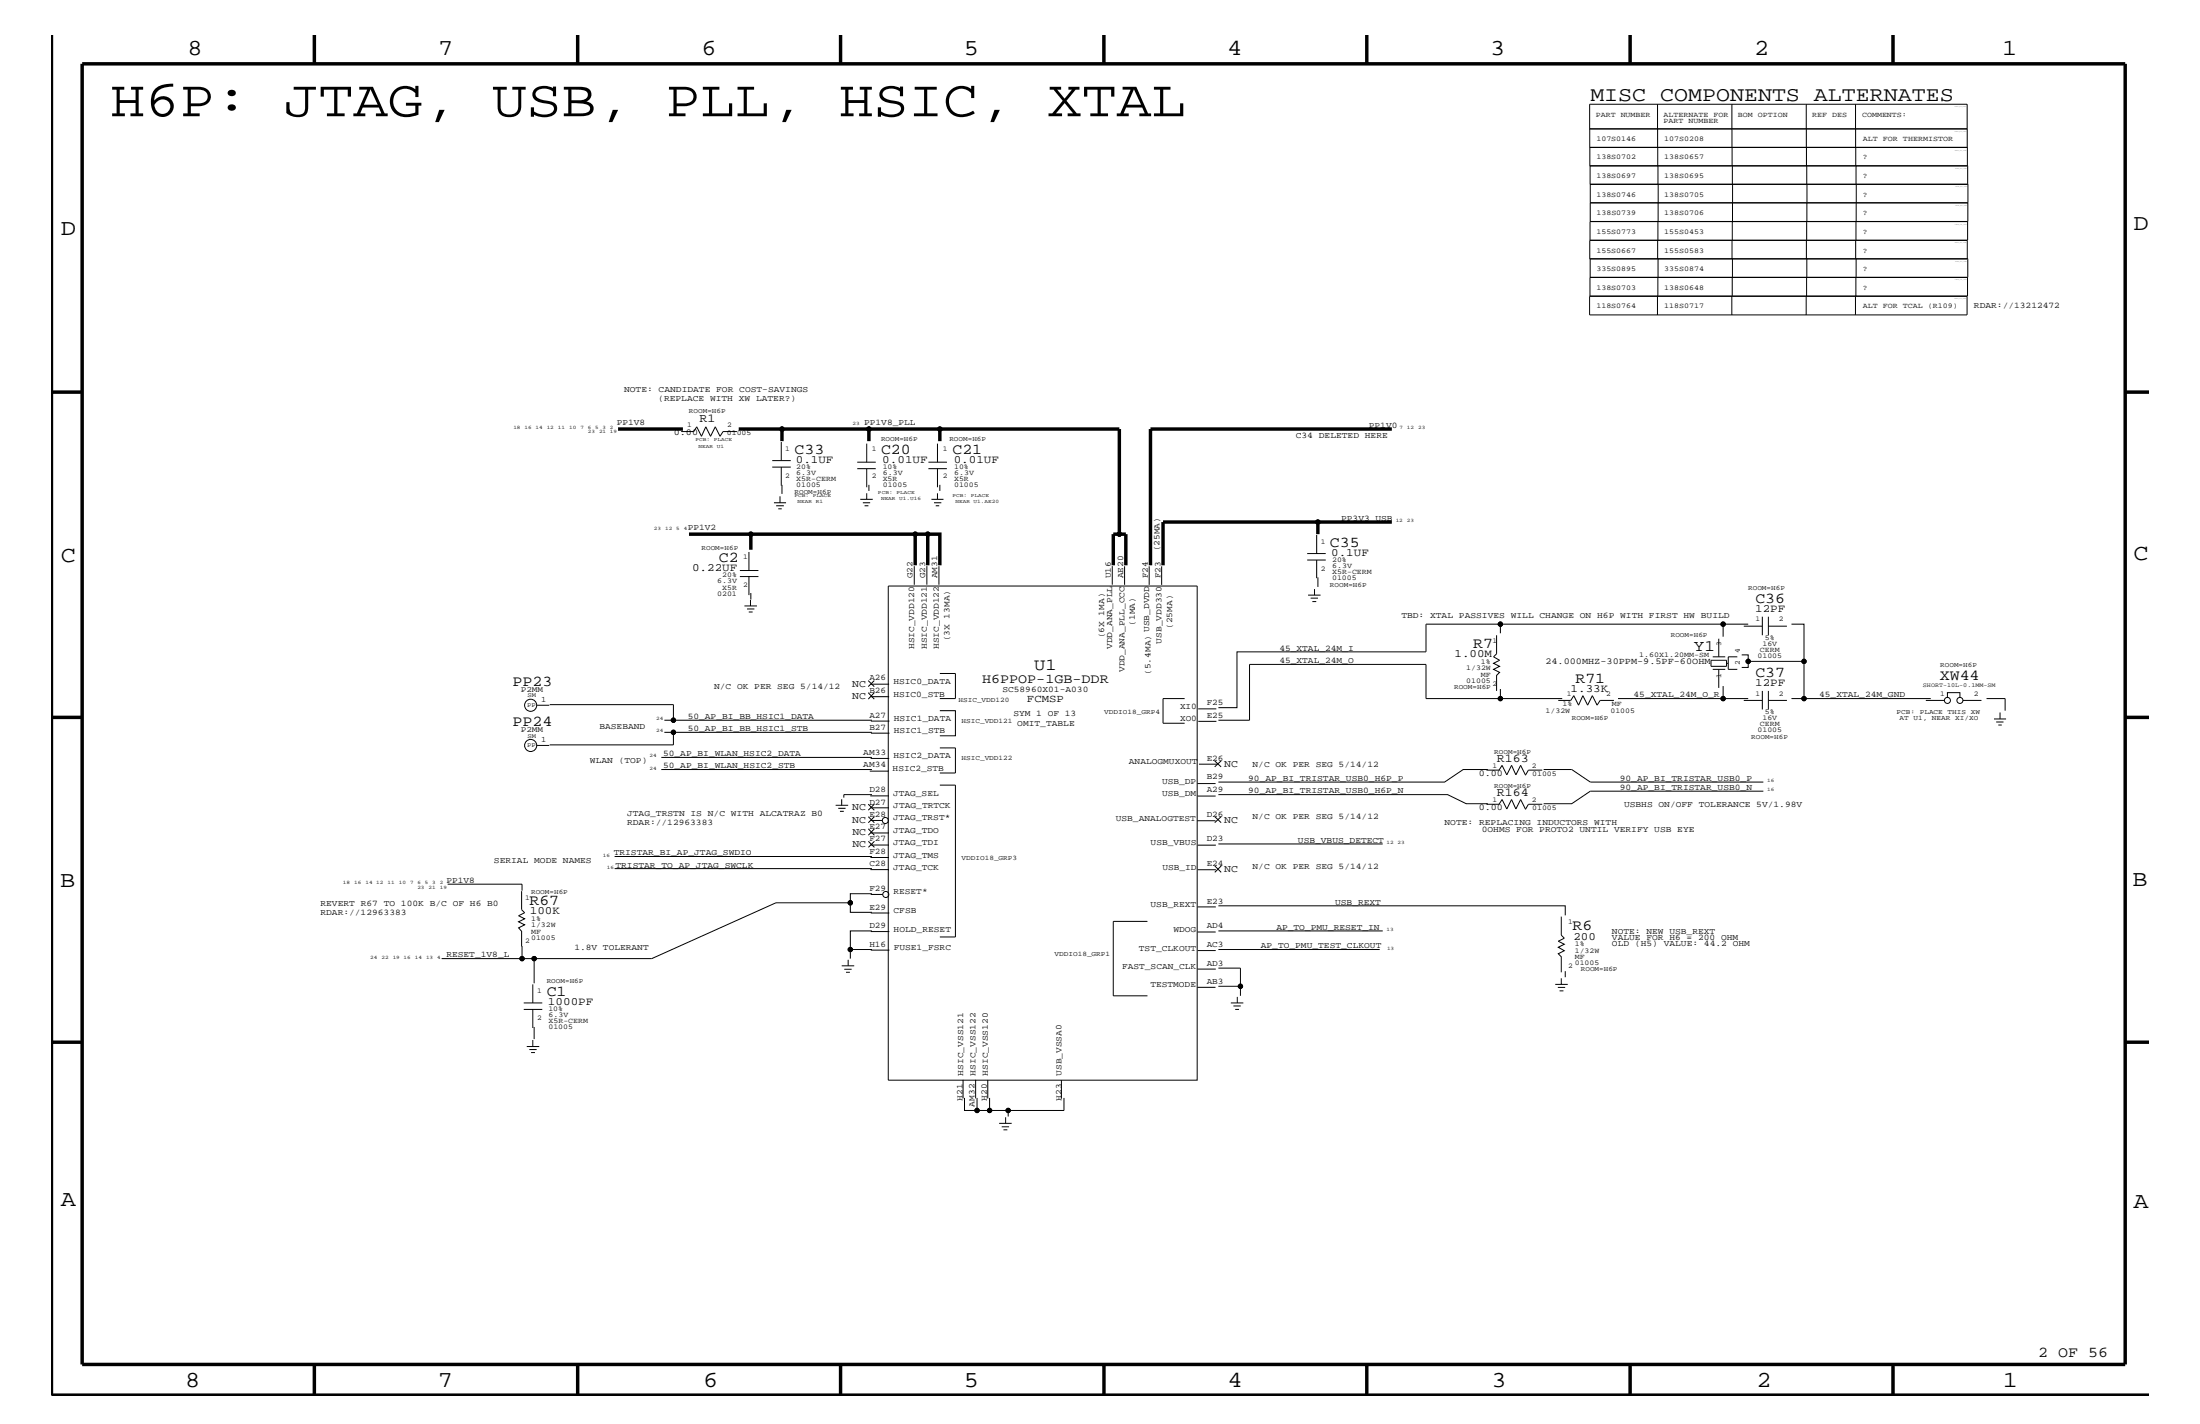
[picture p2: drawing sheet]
<svg xmlns="http://www.w3.org/2000/svg" width="432mm" height="279mm" viewBox="0 0 432 279" stroke-linecap="round" stroke-linejoin="round" font-family="sans-serif">
<g fill="none" stroke="#000" stroke-width=".2">
<path d="M312 28.9h74.1M312.1 39.8h74.1v3.6M312.1 36.1v7.4M325.3 20.5v8.4M325.4 28.9v3.7M325.4 32.5v3.7M325.4 39.8v7.3M325.5 36.1v3.7M339.9 20.5l.1 12.1M340 32.5v3.7M340.1 36.1l-.1 7.4M354.5 20.5v8.4"/>
<path d="M354.6 28.9v3.7M354.6 32.5v3.7M354.7 36.1l-.1 7.4M364.2 20.5v8.4M364.2 28.9v3.7M364.3 32.5v3.7M364.3 36.1v7.4M386.1 20.5h-74.1v12.1h74.1M386.1 25.3h-74.1M386.1 20.4v8.5h-74.1M386.1 28.9v3.7l-74-.1v3.7l74.1-.1v-3.6M386.3 36.1v3.7"/>
<path d="M312 58.1h74.1v3.7h-74.1zM325.3 58.1v3.7M325.4 47.2v3.6M325.4 54.4v3.7M325.4 50.8v3.6M339.9 58.1v3.7M339.9 47.2v3.6M340 54.4v3.7M340 43.5v3.6M340 50.8v3.6M354.5 58.1v3.7M354.5 47.2v3.6"/>
<path d="M354.6 54.4v3.7M354.6 43.5v3.6M354.6 50.8v3.6M364.2 58.1v3.7M364.2 47.2v3.6M364.3 43.5v3.6M364.3 50.8v7.3M386.1 47.2v3.6M386.2 47.1l-74.2 .1v3.6h74.1M386.2 43.5v3.6M386.2 50.8h-74.1v3.6M386.2 50.8v3.6h-74.1v3.7h74.1v-3.7"/>
<path d="M386.2 43.5h-74.1v3.6M133.7 84.7h2.5l.6-1 .9 1.9 .8-1.9 1 1.9 .9-1.9 .9 1.9 .6-.9h2.7M151.6 90.4h3.6M151.6 91.7h3.6M151.9 98.6h2.4M152.3 99.2h1.6M152.8 99.8h.6M153.1 97.4v1.2M153.3 86.7v3.7M153.3 91.7v3.6M153.5 95.1v1.8M168.2 90.7h3.7"/>
<path d="M168.2 92h3.7M168.8 98h2.5M169.4 98.6h1.4M169.7 99.2h.8M170.1 87v3.7M170.1 92v3.6M170.1 96.8v1.2M170.5 95.1v1.2M182.2 90.7h3.7M182.2 92h3.7M182.8 98h2.4M183.3 98.6h1.5"/>
<path d="M183.7 99.2h.6M184 87v3.7M184 92v3.6M184 96.8v1.2M184.5 95.1v1.2M145.2 113.1h3.7M145.2 111.9h3.7M146.1 118.9h2.5M146.6 119.5h1.5M147 108.3v3.6M147 113.1v3.7M147.3 117.7v1.2"/>
<path d="M147.4 116.4v1.2M174.3 115h60.7v96.9h-60.7zM179.4 111.1v3.6M181.9 111.1v3.6M184.3 111.1v3.6M218.3 111.1v3.6M220.7 111.1v3.7M225.6 111.1v3.7M228 111.1v3.7M256.6 108.6h3.6M256.6 109.9h3.6M256.7 116.8h2.5"/>
<path d="M257.2 117.4h1.5M257.6 118h.7M258 115.6v1.2M258.4 105v3.6M258.4 109.9v3.5M258.7 113.3v1.9M105.3 138.4h2.5M107.9 138.3h24.3v3M147 120.1h.7M170.4 133.5l1.2 1.2M170.4 135.9l1.2 1.3M170.9 134.2h3.6"/>
<path d="M170.9 136.7h3.6M171.6 133.5l-1.2 1.2M171.6 135.9l-1.2 1.3M184.5 139.4h3v5h-3M184.5 132.1h3v5h-3M232.5 137.1h-4.2v4.8h4.2M235.2 139.1h3.5M293.7 124.6v3.7l-.6 .6 1.2 .7-1.2 .5 1.2 .6-1.2 .6 1.2 .6-.6 .6v3.1M294.5 135.2v1.9h12.1M294.5 122.5h-14.6v5.4h-37.1v11h-3.7M294.5 137.1h-14.6v-6.7h-34.7v10.9h-6.1M305.8 137.4h2.5l.6-.9 .9 1.9 .9-1.9 .9 1.9 .9-1.9 1 1.9 .6-1h2.7"/>
<path d="M317.6 137.1h25.5M335.8 129.6h3.1v1.1h-3.1zM336.2 131.3h2.4M336.2 128.9h2.4M337.3 125.3v3.6M337.3 131.3v3.7M338.2 122.5h-43.7v1.7M338.2 134.6v2.5M338.9 130.1h.3M341 128.9h-1.8v2.4h1.8M341.9 128.5h1.2v1.3h11M342.3 137.4h3.6"/>
<path d="M342.3 122.9h3.6M343.1 122.5h-4.9v2.4M343.1 129.8v1.2h-1.2M345.9 121v3.6M345.9 135.6v3.6M347.1 121v3.6M347.1 135.6v3.6M347.1 137.4h3.6M347.1 122.9h3.6M351.6 122.5h2.5v7.3M351.6 137.1h27.3M354.1 129.8v7.3"/>
<path d="M378 137.4h3.6M382.2 136.8v-.9h2.5v.9M385.3 137.4h3.6M389.9 137.1h3.7v2.3M392.6 139.8v1.3M105.3 146.3h2.5M129.8 151h41.3M129.8 148.6h41.3M130.4 141.3h40.7M130.4 143.7h40.7M132.2 143.7v2.5h-24.3M164 158h2.5"/>
<path d="M164.5 158.6h1.5M164.9 159.2h.7M165.2 156.8v1.2M170.4 157.8l1.2 1.2M170.7 151.3h3.7M170.8 156.2h3.6M170.8 158.5h3.7M170.9 148.8h3.6M170.9 141.5h3.7M170.9 143.9h3.7M171.1 155.9h-5.5v.6M171.6 157.8l-1.2 1.2"/>
<path d="M184.5 146.7h3v5h-3M184.5 154h3v29.8h-3M235 153.7h3.6M235 156.2h3.6M235.2 141.5h3.5M235.3 149.9h3.6M238.4 149.3l1.3 1.2M239.1 155.9h45l3.7 1.8h4.2M239.7 149.3l-1.3 1.2M291.8 151.1h2.4l.6-.9 .9 1.8 1-1.8 .8 1.8 1-1.8 .9 1.8M291.8 157.8h2.4l.6-.9 .9 1.8 1-1.8 .8 1.8 1-1.8 .9 1.8M292 151h-4.8l-3.7 2.5h-44.4"/>
<path d="M302.7 151.1h-2.7l-.6 1M302.7 157.8h-2.7l-.6 1M303 151h5.5l3.6 2.5h34M346.1 155.2h-34l-3.6 2.5h-5.5M391.4 141.1h2.3M391.8 141.7h1.4M392.2 142.3h.7M87.9 173.5h14.6v1.3M102.4 174.8v3.7l.6 .6-1.2 .6 1.2 .6-1.2 .6 1.2 .6-1.2 .6 .6 .6v3M120.6 168.1h50.5M120.6 170.4h50.5M166.9 177.1h-14.6l-24.4 11h-23.1v4.8"/>
<path d="M170.4 160.2l1.2 1.2M170.4 162.6l1.2 1.3M170.4 165.1l1.2 1.2M170.8 161h2.4M170.8 163.4h3.7M170.8 165.8h3.7M170.8 170.6h3.7M170.8 168.2h3.7M170.9 175.5h2.4M170.9 179.1h3.7M171.1 175.4h-4.2v3.6h4.2M171.6 160.2l-1.2 1.2"/>
<path d="M171.6 162.6l-1.2 1.3M171.6 165.1l-1.2 1.2M235 161h3.6M235.1 177.9h3.5M235.1 165.8h3.5M235.1 170.6h3.6M238.4 160.2l1.3 1.2M238.4 169.9l1.3 1.3M239.1 177.7h68.1v1.9M239.1 165.6h32.3M239.7 160.2l-1.3 1.2M239.7 169.9l-1.3 1.3"/>
<path d="M306.4 179.9v3.6l.6 .6-1.2 .6 1.2 .6-1.2 .6 1.2 .6-1.2 .6 .6 .6v3.1M86.7 188.1h18.1M102.5 185.6v2.5M102.8 198.1h3.6M102.8 196.8h3.6M104.6 193.1v3.7M104.6 198.1v3.6M165.2 189.5h2.5M165.7 190.2h1.4M166 190.8h.8M166.5 188.3v1.2M166.9 186.3v1.8"/>
<path d="M170.9 182.8h3.7M170.9 186.4h3.7M171.1 182.7h-4.2v3.6h4.2M225.2 180.8h-6.7v14.6h6.7M235 193.7h3.6M235 182.9h3.6M235.1 186.5h3.5M235.1 190.1h3.5M239.1 190h4.4v3.5h-4.4M239.1 182.7h32.3M239.1 186.3h31.7M241.6 196.8h2.4"/>
<path d="M242.1 197.4h1.4M242.4 198.1h.8M242.8 195.6v1.2M243.5 193.5v1.9M305.3 193.1h2.4M305.8 193.7h1.4M306.1 194.4h.8M306.4 192v1.1M307.2 190.5v1.2M103.4 205.3h2.4M103.9 205.9h1.4M104.2 206.5h.8"/>
<path d="M104.6 204.1v1.2M104.8 201.5v2.4M189 211.9v3.6M189.3 215.4v2.5h2.5v-2.5M191.5 211.9v3.6M193.9 211.9v3.6M194.2 215.4v2.5h-2.4M197.4 219.2v1.2M197.9 217.9v1.2M208.3 211.9v3.7M208.8 215.4v2.5h-14.6M196.1 220.4h2.5"/>
<path d="M196.6 221.1h1.5M197 221.7h.7"/>
<circle cx="153.5" cy="84.2" r=".42"/>
<circle cx="170.5" cy="84.2" r=".42"/>
<circle cx="184.5" cy="84.2" r=".42"/>
<circle cx="147.4" cy="104.8" r=".42"/>
<circle cx="179.6" cy="104.8" r=".42"/>
<circle cx="182.1" cy="104.8" r=".42"/>
<circle cx="219.7" cy="104.8" r=".42"/>
<circle cx="258.7" cy="102.4" r=".42"/>
<circle cx="104.2" cy="138.4" r="1.19"/>
<circle cx="294.5" cy="122.5" r=".42"/>
<circle cx="294.5" cy="137.1" r=".42"/>
<circle cx="338.2" cy="137.1" r=".42"/>
<circle cx="338.2" cy="122.5" r=".42"/>
<circle cx="343.1" cy="129.8" r=".42"/>
<circle cx="354.1" cy="137.1" r=".42"/>
<circle cx="354.1" cy="129.8" r=".42"/>
<circle cx="382.2" cy="137.4" r=".59"/>
<circle cx="384.7" cy="137.4" r=".59"/>
<circle cx="104.2" cy="146.3" r="1.19"/>
<circle cx="132.2" cy="141.3" r=".42"/>
<circle cx="132.2" cy="143.7" r=".42"/>
<circle cx="166.9" cy="177.1" r=".42"/>
<circle cx="173.8" cy="161" r=".59"/>
<circle cx="173.9" cy="175.5" r=".59"/>
<circle cx="102.5" cy="188.1" r=".42"/>
<circle cx="104.8" cy="188.1" r=".42"/>
<circle cx="166.9" cy="186.3" r=".42"/>
<circle cx="243.5" cy="193.5" r=".42"/>
<circle cx="191.8" cy="217.9" r=".42"/>
<circle cx="194.2" cy="217.9" r=".42"/>
<circle cx="197.9" cy="217.9" r=".42"/>
</g>
<g fill="none" stroke="#000" stroke-width=".68" stroke-linecap="butt">
<path d="M10.1 7v266.7h411.6M16.1 12.5h401v255.2h-401zM61.7 7v5.5M113.4 7v5.5M165 7v5.5M216.7 7v5.5M268.3 7v5.5M319.9 7v5.5M371.5 7v5.5M10.1 76.9h6M417.1 76.9h4.6M121.3 84.2h12.7"/>
<path d="M145 84.2h8.5v2.4M153.5 84.2h17v2.4M170.5 84.2h14v2.4M184.5 84.2h35.2v20.6M273.2 84.2h-47.4v26.7M135.2 104.8h12.2M147.4 107.9v-3.1h32.2v6.1M179.6 104.8h2.5M182.1 110.9v-6.1h2.4v6.1M218.5 110.9v-6.1h2.5v6.1M258.7 102.4h-30.4v8.5M273.2 102.4h-14.5v2.4"/>
<path d="M10.1 140.8h6M417.1 140.8h4.6M10.1 204.5h6M417.1 204.5h4.6M61.7 267.7v6M113.4 267.7v6M165 267.7v6M216.7 268v5.7M268.3 267.7v6M319.9 267.7v6M371.5 267.7v6"/>
</g>
<g fill="#000">
<circle cx="153.5" cy="84.2" r=".42"/>
<circle cx="170.5" cy="84.2" r=".42"/>
<circle cx="184.5" cy="84.2" r=".42"/>
<circle cx="147.4" cy="104.8" r=".42"/>
<circle cx="179.6" cy="104.8" r=".42"/>
<circle cx="182.1" cy="104.8" r=".42"/>
<circle cx="219.7" cy="104.8" r=".42"/>
<circle cx="258.7" cy="102.4" r=".42"/>
<circle cx="294.5" cy="122.5" r=".42"/>
<circle cx="294.5" cy="137.1" r=".42"/>
<circle cx="338.2" cy="137.1" r=".42"/>
<circle cx="338.2" cy="122.5" r=".42"/>
<circle cx="343.1" cy="129.8" r=".42"/>
<circle cx="354.1" cy="137.1" r=".42"/>
<circle cx="354.1" cy="129.8" r=".42"/>
<circle cx="132.2" cy="141.3" r=".42"/>
<circle cx="132.2" cy="143.7" r=".42"/>
<circle cx="166.9" cy="177.1" r=".42"/>
<circle cx="102.5" cy="188.1" r=".42"/>
<circle cx="104.8" cy="188.1" r=".42"/>
<circle cx="166.9" cy="186.3" r=".42"/>
<circle cx="243.5" cy="193.5" r=".42"/>
<circle cx="191.8" cy="217.9" r=".42"/>
<circle cx="194.2" cy="217.9" r=".42"/>
<circle cx="197.9" cy="217.9" r=".42"/>
</g>
<text font-size="10.3" x="21.6" y="22.8">H6P: JTAG, USB, PLL, HSIC, XTAL</text>
<g font-size="4.5">
<text x="36.8" y="10.8">8</text>
<text x="86" y="10.8">7</text>
<text x="137.7" y="10.8">6</text>
<text x="189.2" y="10.8">5</text>
<text x="240.9" y="10.8">4</text>
<text x="292.5" y="10.8">3</text>
<text x="344.3" y="10.8">2</text>
<text x="392.9" y="10.8">1</text>
<text x="12" y="46.2">D</text>
<text x="418.7" y="45.1">D</text>
<text x="12" y="110.2">C</text>
<text x="418.7" y="109.9">C</text>
<text x="418.6" y="173.9">B</text>
<text x="11.8" y="174">B</text>
<text x="12" y="236.6">A</text>
<text x="418.7" y="237">A</text>
<text x="36.3" y="272">8</text>
<text x="86" y="272">7</text>
<text x="138" y="272">6</text>
<text x="189.2" y="272">5</text>
<text x="240.9" y="272">4</text>
<text x="292.7" y="272">3</text>
<text x="344.7" y="272">2</text>
<text x="393.1" y="272">1</text>
</g>
<text font-size="4.1" x="312.1" y="19.7">MISC COMPONENTS ALTERNATES</text>
<text font-size="3.3" x="203" y="131.5">U1</text>
<text font-size="3.1" x="332.5" y="127.6">Y1</text>
<g font-size="3">
<text x="155.9" y="89">C33</text>
<text x="172.9" y="89">C20</text>
<text x="186.9" y="89">C21</text>
<text x="261" y="107.3">C35</text>
<text x="141.1" y="110.3">C2</text>
<text x="344.5" y="118.2">C36</text>
<text x="289.1" y="127.2">R7</text>
<text x="100.6" y="134.5">PP23</text>
<text x="309.2" y="134">R71</text>
<text x="344.5" y="132.8">C37</text>
<text x="380.7" y="133.5">XW44</text>
<text x="100.6" y="142.4">PP24</text>
<text x="103.9" y="177.6">R67</text>
<text x="308.7" y="182.5">R6</text>
<text x="107.3" y="195.4">C1</text>
<text x="400.1" y="266.2">2 OF 56</text>
</g>
<text font-size="2.6" x="192.7" y="134">H6PPOP-1GB-DDR</text>
<g font-size="2.4">
<text x="137.3" y="82.7">R1</text>
<text x="293.8" y="149.5">R163</text>
<text x="293.8" y="156.3">R164</text>
</g>
<g font-size="2.2">
<text x="156.2" y="90.9">0.1UF</text>
<text x="173.2" y="90.9">0.01UF</text>
<text x="187.2" y="90.9">0.01UF</text>
<text x="135.8" y="112.1">0.22UF</text>
<text x="261.3" y="109.1">0.1UF</text>
<text x="344.5" y="120">12PF</text>
<text x="285.5" y="129">1.00M</text>
<text x="308.3" y="135.7">1.33K</text>
<text x="344.5" y="134.6">12PF</text>
<text x="104" y="179.4">100K</text>
<text x="308.8" y="184.4">200</text>
<text x="107.6" y="197.2">1000PF</text>
</g>
<text font-size="2.1" x="201.6" y="137.7">FCMSP</text>
<g font-size="2">
<text x="167.3" y="134.7">NC</text>
<text x="167.3" y="137.2">NC</text>
<text x="240.3" y="150.5">NC</text>
<text x="167.3" y="159">NC</text>
<text x="167.3" y="161.4">NC</text>
<text x="240.3" y="161.4">NC</text>
<text x="167.3" y="163.9">NC</text>
<text x="167.3" y="166.3">NC</text>
<text x="240.3" y="171.2">NC</text>
</g>
<g font-size="1.8">
<text x="132.3" y="85.4">0.00</text>
<text x="303.3" y="130.4">24.000MHZ-30PPM-9.5PF-60OHM</text>
<text x="290.2" y="152.3">0.00</text>
<text x="290.2" y="158.9">0.00</text>
</g>
<g font-size="1.7">
<text x="387.4" y="60.5">RDAR://13212472</text>
<text x="122.5" y="76.9">NOTE: CANDIDATE FOR COST-SAVINGS</text>
<text x="121.1" y="83.3">PP1V8</text>
<text x="129.2" y="78.7">(REPLACE WITH XW LATER?)</text>
<text x="169.6" y="83.3">PP1V8_PLL</text>
<text x="268.7" y="83.9">PP1V0</text>
<text x="254.3" y="86">C34 DELETED HERE</text>
<text x="135" y="104">PP1V2</text>
<text x="263.2" y="102.2">PP3V3_USB</text>
<text x="179.1" y="113.5" transform="rotate(-90 179.1 113.5)">G22</text>
<text x="181.6" y="113.5" transform="rotate(-90 181.6 113.5)">G23</text>
<text x="184" y="113.5" transform="rotate(-90 184 113.5)">AM31</text>
<text x="218" y="113.5" transform="rotate(-90 218 113.5)">U16</text>
<text x="220.5" y="113.5" transform="rotate(-90 220.5 113.5)">AE20</text>
<text x="225.3" y="113.5" transform="rotate(-90 225.3 113.5)">F24</text>
<text x="227.6" y="108.2" transform="rotate(-90 227.6 108.2)">(25MA)</text>
<text x="227.8" y="113.5" transform="rotate(-90 227.8 113.5)">F23</text>
<text x="186.3" y="125.9" transform="rotate(-90 186.3 125.9)">(3X 13MA)</text>
<text x="216.7" y="125.3" transform="rotate(-90 216.7 125.3)">(6X 1MA)</text>
<text x="222.8" y="122.8" transform="rotate(-90 222.8 122.8)">(1MA)</text>
<text x="230.1" y="123.4" transform="rotate(-90 230.1 123.4)">(25MA)</text>
<text x="275" y="121.3">TBD: XTAL PASSIVES WILL CHANGE ON H6P WITH FIRST HW BUILD</text>
<text x="179.4" y="127.4" transform="rotate(-90 179.4 127.4)">HSIC_VDD120</text>
<text x="181.9" y="127.4" transform="rotate(-90 181.9 127.4)">HSIC_VDD121</text>
<text x="184.3" y="127.4" transform="rotate(-90 184.3 127.4)">HSIC_VDD122</text>
<text x="218.3" y="127.4" transform="rotate(-90 218.3 127.4)">VDD_ANA_PLL</text>
<text x="220.7" y="131.9" transform="rotate(-90 220.7 131.9)">VDD_ANA_PLL_CCC</text>
<text x="228" y="126.3" transform="rotate(-90 228 126.3)">USB_VDD330</text>
<text x="251.1" y="127.6">45_XTAL_24M_I</text>
<text x="251.1" y="130.1">45_XTAL_24M_O</text>
<text x="140.2" y="135.2">N/C OK PER SEG 5/14/12</text>
<text x="170.6" y="133.5">A26</text>
<text x="170.6" y="136">B26</text>
<text x="175.4" y="134.2">HSIC0_DATA</text>
<text x="175.4" y="136.7">HSIC0_STB</text>
<text x="196.7" y="135.8">SC58960X01-A030</text>
<text x="225.8" y="132.5" transform="rotate(-90 225.8 132.5)">(5.4MA) USB_DVDD</text>
<text x="320.6" y="136.8">45_XTAL_24M_O_R</text>
<text x="357" y="136.8">45_XTAL_24M_GND</text>
<text x="117.7" y="143.1">BASEBAND</text>
<text x="135" y="143.5">50_AP_BI_BB_HSIC1_STB</text>
<text x="135" y="141.1">50_AP_BI_BB_HSIC1_DATA</text>
<text x="170.6" y="140.8">A27</text>
<text x="170.6" y="143.3">B27</text>
<text x="175.4" y="141.5">HSIC1_DATA</text>
<text x="175.4" y="143.9">HSIC1_STB</text>
<text x="198.9" y="140.4">SYM 1 OF 13</text>
<text x="199.7" y="142.5">OMIT_TABLE</text>
<text x="231.6" y="139.1">XI0</text>
<text x="231.6" y="141.5">XO0</text>
<text x="236.8" y="138.3">F25</text>
<text x="236.8" y="140.8">E25</text>
<text x="115.8" y="149.8">WLAN (TOP)</text>
<text x="130.1" y="148.4">50_AP_BI_WLAN_HSIC2_DATA</text>
<text x="169.4" y="148.1">AM33</text>
<text x="175.4" y="148.8">HSIC2_DATA</text>
<text x="221.6" y="149.9">ANALOGMUXOUT</text>
<text x="236.8" y="149.3">E26</text>
<text x="130.1" y="150.7">50_AP_BI_WLAN_HSIC2_STB</text>
<text x="169.4" y="150.6">AM34</text>
<text x="170.6" y="155.4">D28</text>
<text x="175.2" y="151.3">HSIC2_STB</text>
<text x="228.1" y="153.7">USB_DP</text>
<text x="236.8" y="155.4">A29</text>
<text x="236.8" y="152.9">B29</text>
<text x="245" y="155.7">90_AP_BI_TRISTAR_USB0_H6P_N</text>
<text x="245" y="153.2">90_AP_BI_TRISTAR_USB0_H6P_P</text>
<text x="245.8" y="150.4">N/C OK PER SEG 5/14/12</text>
<text x="317.9" y="153.2">90_AP_BI_TRISTAR_USB0_P</text>
<text x="317.9" y="155.1">90_AP_BI_TRISTAR_USB0_N</text>
<text x="123.1" y="160.2">JTAG_TRSTN IS N/C WITH ALCATRAZ B0</text>
<text x="123.1" y="161.9">RDAR://12963383</text>
<text x="170.6" y="160.2">E28</text>
<text x="170.6" y="157.9">D27</text>
<text x="175.3" y="156.2">JTAG_SEL</text>
<text x="175.3" y="161">JTAG_TRST*</text>
<text x="175.3" y="158.5">JTAG_TRTCK</text>
<text x="219" y="161">USB_ANALOGTEST</text>
<text x="228.1" y="156.2">USB_DM</text>
<text x="236.8" y="160.2">D26</text>
<text x="245.8" y="160.8">N/C OK PER SEG 5/14/12</text>
<text x="283.5" y="161.9">NOTE: REPLACING INDUCTORS WITH</text>
<text x="318.8" y="158.3">USBHS ON/OFF TOLERANCE 5V/1.98V</text>
<text x="120.5" y="167.8">TRISTAR_BI_AP_JTAG_SWDIO</text>
<text x="170.6" y="165.1">F27</text>
<text x="170.6" y="162.7">E27</text>
<text x="170.6" y="167.5">F28</text>
<text x="175.3" y="163.4">JTAG_TDO</text>
<text x="175.3" y="165.8">JTAG_TDI</text>
<text x="225.8" y="165.8">USB_VBUS</text>
<text x="236.8" y="165.1">D23</text>
<text x="254.8" y="165.3">USB_VBUS_DETECT</text>
<text x="290.8" y="163.2">0OHMS FOR PROTO2 UNTIL VERIFY USB EYE</text>
<text x="87.6" y="173.2">PP1V8</text>
<text x="96.9" y="169.2">SERIAL MODE NAMES</text>
<text x="120.8" y="170.3">TRISTAR_TO_AP_JTAG_SWCLK</text>
<text x="170.6" y="170">C28</text>
<text x="175.3" y="170.6">JTAG_TCK</text>
<text x="175.3" y="168.3">JTAG_TMS</text>
<text x="228.1" y="170.7">USB_ID</text>
<text x="236.8" y="170">E24</text>
<text x="245.8" y="170.4">N/C OK PER SEG 5/14/12</text>
<text x="62.9" y="177.7">REVERT R67 TO 100K B/C OF H6 B0</text>
<text x="62.9" y="179.6">RDAR://12963383</text>
<text x="170.6" y="174.8">F29</text>
<text x="170.6" y="178.5">E29</text>
<text x="175.4" y="175.5">RESET*</text>
<text x="175.4" y="179.1">CFSB</text>
<text x="225.8" y="177.9">USB_REXT</text>
<text x="236.8" y="177.3">E23</text>
<text x="262.1" y="177.5">USB_REXT</text>
<text x="170.6" y="185.8">H16</text>
<text x="170.6" y="182.1">D29</text>
<text x="175.4" y="182.8">HOLD_RESET</text>
<text x="230.3" y="182.9">WDOG</text>
<text x="236.8" y="185.8">AC3</text>
<text x="236.8" y="182.1">AD4</text>
<text x="250.5" y="182.4">AP_TO_PMU_RESET_IN</text>
<text x="316.4" y="185.6">OLD (H5) VALUE: 44.2 OHM</text>
<text x="316.4" y="183.2">NOTE: NEW USB_REXT</text>
<text x="316.4" y="184.4">VALUE FOR H6 = 200 OHM</text>
<text x="87.6" y="187.8">RESET_1V8_L</text>
<text x="112.7" y="186.3">1.8V TOLERANT</text>
<text x="175.4" y="186.4">FUSE1_FSRC</text>
<text x="220.2" y="190.1">FAST_SCAN_CLK</text>
<text x="223.5" y="186.5">TST_CLKOUT</text>
<text x="236.8" y="189.4">AD3</text>
<text x="247.5" y="186">AP_TO_PMU_TEST_CLKOUT</text>
<text x="225.8" y="193.7">TESTMODE</text>
<text x="236.8" y="193.1">AB3</text>
<text x="188.9" y="215.9" transform="rotate(-90 188.9 215.9)">H21</text>
<text x="189" y="211" transform="rotate(-90 189 211)">HSIC_VSS121</text>
<text x="191.5" y="211" transform="rotate(-90 191.5 211)">HSIC_VSS122</text>
<text x="193.7" y="215.9" transform="rotate(-90 193.7 215.9)">H20</text>
<text x="193.9" y="211" transform="rotate(-90 193.9 211)">HSIC_VSS120</text>
<text x="208.3" y="211.1" transform="rotate(-90 208.3 211.1)">USB_VSSA0</text>
<text x="208.3" y="215.9" transform="rotate(-90 208.3 215.9)">H23</text>
<text x="191.3" y="217.1" transform="rotate(-90 191.3 217.1)">AM32</text>
</g>
<g font-size="1.6">
<text x="102.2" y="135.7">P2MM</text>
<text x="106.2" y="137.7">1</text>
<text x="102.2" y="143.6">P2MM</text>
<text x="106.2" y="145.6">1</text>
</g>
<g font-size="1.4">
<text x="313.2" y="22.9">PART NUMBER</text>
<text x="326.5" y="22.9">ALTERNATE FOR</text>
<text x="341.1" y="22.9">BOM OPTION</text>
<text x="355.7" y="22.9">REF DES</text>
<text x="365.5" y="22.9">COMMENTS:</text>
<text x="313.3" y="27.6">107S0146</text>
<text x="326.5" y="24.1">PART NUMBER</text>
<text x="326.7" y="27.6">107S0208</text>
<text x="365.6" y="27.6">ALT FOR THERMISTOR</text>
<text x="313.3" y="34.9">138S0697</text>
<text x="313.3" y="31.3">138S0702</text>
<text x="326.7" y="31.3">138S0657</text>
<text x="326.7" y="35">138S0695</text>
<text x="365.6" y="34.9">?</text>
<text x="365.6" y="31.3">?</text>
<text x="313.3" y="38.6">138S0746</text>
<text x="326.7" y="38.6">138S0705</text>
<text x="365.6" y="38.6">?</text>
<text x="313.3" y="45.9">155S0773</text>
<text x="313.3" y="42.3">138S0739</text>
<text x="326.7" y="42.2">138S0706</text>
<text x="326.7" y="45.9">155S0453</text>
<text x="365.6" y="45.9">?</text>
<text x="365.6" y="42.2">?</text>
<text x="313.3" y="49.5">155S0667</text>
<text x="313.3" y="53.2">335S0895</text>
<text x="326.7" y="49.6">155S0583</text>
<text x="326.7" y="53.2">335S0874</text>
<text x="365.6" y="49.5">?</text>
<text x="365.6" y="53.2">?</text>
<text x="313.3" y="56.8">138S0703</text>
<text x="326.7" y="56.8">138S0648</text>
<text x="365.6" y="56.8">?</text>
<text x="313.3" y="60.5">118S0764</text>
<text x="326.7" y="60.5">118S0717</text>
<text x="365.6" y="60.5">ALT FOR TCAL (R109)</text>
<text x="134.9" y="83.8">1</text>
<text x="135.2" y="81.1">ROOM=H6P</text>
<text x="142.7" y="83.8">2</text>
<text x="142.7" y="85.4">01005</text>
<text x="154.1" y="88.4">1</text>
<text x="171.1" y="88.4">1</text>
<text x="172.9" y="86.6">ROOM=H6P</text>
<text x="185.1" y="88.4">1</text>
<text x="186.3" y="86.6">ROOM=H6P</text>
<text x="154.1" y="93.9">2</text>
<text x="156.3" y="93.2">6.3V</text>
<text x="156.3" y="94.4">X5R-CERM</text>
<text x="156.3" y="92.1">20%</text>
<text x="156.3" y="95.6">01005</text>
<text x="171.1" y="93.9">2</text>
<text x="173.3" y="93.2">6.3V</text>
<text x="173.3" y="92.1">10%</text>
<text x="173.3" y="94.4">X5R</text>
<text x="173.3" y="95.6">01005</text>
<text x="185.1" y="93.9">2</text>
<text x="187.3" y="93.2">6.3V</text>
<text x="187.3" y="94.4">X5R</text>
<text x="187.3" y="92.1">10%</text>
<text x="187.3" y="95.6">01005</text>
<text x="155.9" y="96.9">ROOM=H6P</text>
<text x="137.7" y="107.9">ROOM=H6P</text>
<text x="259.3" y="106.7">1</text>
<text x="141.8" y="113.3">20%</text>
<text x="145.8" y="109.7">1</text>
<text x="259.3" y="112.1">2</text>
<text x="261.5" y="111.4">6.3V</text>
<text x="261.5" y="112.6">X5R-CERM</text>
<text x="261.5" y="110.3">20%</text>
<text x="261.5" y="113.8">01005</text>
<text x="140.7" y="116.9">0201</text>
<text x="140.7" y="114.4">6.3V</text>
<text x="141.8" y="115.7">X5R</text>
<text x="145.8" y="115.2">2</text>
<text x="261" y="115.2">ROOM=H6P</text>
<text x="343.1" y="115.8">ROOM=H6P</text>
<text x="327.9" y="124.9">ROOM=H6P</text>
<text x="344.6" y="121.9">1</text>
<text x="346.4" y="125.5">5%</text>
<text x="349.1" y="121.9">2</text>
<text x="287.8" y="131.5">1/32W</text>
<text x="290.7" y="130.4">1%</text>
<text x="293" y="126.1">1</text>
<text x="321.7" y="129">1.60X1.20MM-SM</text>
<text x="337.8" y="126.8" transform="rotate(-90 337.8 126.8)">3</text>
<text x="341.5" y="128.1" transform="rotate(-90 341.5 128.1)">4</text>
<text x="341.5" y="130.6" transform="rotate(-90 341.5 130.6)">2</text>
<text x="345" y="129.2">01005</text>
<text x="345.4" y="127.9">CERM</text>
<text x="345.9" y="126.7">16V</text>
<text x="380.8" y="131">ROOM=H6P</text>
<text x="188.1" y="137.7">HSIC_VDD120</text>
<text x="285.4" y="135.2">ROOM=H6P</text>
<text x="287.8" y="134">01005</text>
<text x="290.7" y="132.8">MF</text>
<text x="293" y="134.6">2</text>
<text x="307.6" y="136.6">1</text>
<text x="315.3" y="136.6">2</text>
<text x="337.8" y="133.1" transform="rotate(-90 337.8 133.1)">1</text>
<text x="344.6" y="136.5">1</text>
<text x="349.1" y="136.5">2</text>
<text x="380.8" y="136.6">1</text>
<text x="387.4" y="136.6">2</text>
<text x="188.7" y="141.9">HSIC_VDD121</text>
<text x="216.7" y="140">VDDIO18_GRP4</text>
<text x="303.4" y="139.9">1/32W</text>
<text x="306.7" y="138.6">1%</text>
<text x="308.5" y="141.3">ROOM=H6P</text>
<text x="316.1" y="139.9">01005</text>
<text x="316.3" y="138.6">MF</text>
<text x="345" y="143.7">01005</text>
<text x="345.4" y="142.5">CERM</text>
<text x="345.9" y="141.3">16V</text>
<text x="346.4" y="140">5%</text>
<text x="372.2" y="140">PCB: PLACE THIS XW</text>
<text x="372.8" y="141.3">AT U1, NEAR XI/XO</text>
<text x="188.7" y="149.2">HSIC_VDD122</text>
<text x="293.3" y="148">ROOM=H6P</text>
<text x="343.7" y="145">ROOM=H6P</text>
<text x="293" y="150.6">1</text>
<text x="293.3" y="154.6">ROOM=H6P</text>
<text x="300.7" y="150.7">2</text>
<text x="300.7" y="152.3">01005</text>
<text x="293" y="157.4">1</text>
<text x="300.7" y="157.4">2</text>
<text x="300.7" y="158.9">01005</text>
<text x="188.7" y="168.6">VDDIO18_GRP3</text>
<text x="103.1" y="176.5">1</text>
<text x="104.2" y="175.4">ROOM=H6P</text>
<text x="103.1" y="185">2</text>
<text x="104.2" y="183.2">MF</text>
<text x="104.2" y="180.8">1%</text>
<text x="104.2" y="182">1/32W</text>
<text x="104.2" y="184.4">01005</text>
<text x="307.8" y="181.4">1</text>
<text x="309.1" y="185.6">1%</text>
<text x="207" y="187.5">VDDIO18_GRP1</text>
<text x="307.8" y="190">2</text>
<text x="309.1" y="188.1">MF</text>
<text x="309.1" y="186.9">1/32W</text>
<text x="309.1" y="189.3">01005</text>
<text x="310.3" y="190.5">ROOM=H6P</text>
<text x="105.4" y="194.8">1</text>
<text x="107.3" y="192.9">ROOM=H6P</text>
<text x="105.4" y="200.2">2</text>
<text x="107.6" y="199.5">6.3V</text>
<text x="107.6" y="200.7">X5R-CERM</text>
<text x="107.6" y="198.4">10%</text>
<text x="107.6" y="201.9">01005</text>
</g>
<g font-size="1.3">
<text x="103.6" y="136.8">SM</text>
<text x="103.5" y="138.7">PP</text>
<text x="103.5" y="146.6">PP</text>
<text x="103.6" y="144.7">SM</text>
</g>
<text font-size="1.2" x="377.4" y="134.9">SHORT-10L-0.1MM-SM</text>
<g font-size="1">
<text x="167.3" y="83.3">23</text>
<text x="100.8" y="84.2">18</text>
<text x="103" y="84.2">16 14</text>
<text x="107.3" y="84.2">12</text>
<text x="109.5" y="84.2">11</text>
<text x="111.7" y="84.2">10</text>
<text x="113.9" y="84.2">7</text>
<text x="115.4" y="84.2">6</text>
<text x="115.4" y="85">23</text>
<text x="116.8" y="84.2">5</text>
<text x="117.6" y="85">21 19</text>
<text x="118.3" y="84.2">3</text>
<text x="119.7" y="84.2">2</text>
<text x="136.5" y="86.6">PCB:</text>
<text x="137.1" y="87.8">NEAR</text>
<text x="140.1" y="86.6">PLACE</text>
<text x="140.7" y="87.8">U1</text>
<text x="274.7" y="84.2">7</text>
<text x="276.1" y="84.2">12</text>
<text x="278.4" y="84.2">23</text>
<text x="155.9" y="97.5">PCB:</text>
<text x="156.5" y="98.8">NEAR</text>
<text x="159.6" y="97.5">PLACE</text>
<text x="160.1" y="98.8">R1</text>
<text x="172.3" y="96.9">PCB:</text>
<text x="172.9" y="98.2">NEAR</text>
<text x="175.9" y="96.9">PLACE</text>
<text x="176.5" y="98.2">U1.U16</text>
<text x="186.9" y="97.5">PCB:</text>
<text x="187.5" y="98.8">NEAR</text>
<text x="190.5" y="97.5">PLACE</text>
<text x="191.1" y="98.8">U1.AE20</text>
<text x="128.4" y="104">23</text>
<text x="130.6" y="104">12 5</text>
<text x="134.2" y="104">4</text>
<text x="273.9" y="102.4">12</text>
<text x="276.1" y="102.4">23</text>
<text x="128.8" y="143.7">24</text>
<text x="128.8" y="141.3">24</text>
<text x="127.5" y="148.6">24</text>
<text x="127.5" y="151">24</text>
<text x="346.9" y="153.4">16</text>
<text x="346.9" y="155.2">16</text>
<text x="272.2" y="165.6">12 23</text>
<text x="67.3" y="173.5">18</text>
<text x="69.5" y="173.5">16</text>
<text x="71.7" y="173.5">14 12</text>
<text x="76.1" y="173.5">11</text>
<text x="78.3" y="173.5">10</text>
<text x="80.5" y="173.5">7</text>
<text x="81.9" y="173.5">6</text>
<text x="83.4" y="173.5">5</text>
<text x="84.8" y="173.5">3</text>
<text x="86.3" y="173.5">2</text>
<text x="118.3" y="168.1">16</text>
<text x="119.1" y="170.4">16</text>
<text x="81.9" y="174.4">23</text>
<text x="84.1" y="174.4">21</text>
<text x="86.3" y="174.4">19</text>
<text x="272.2" y="182.6">13</text>
<text x="72.7" y="188.1">24</text>
<text x="74.9" y="188.1">22</text>
<text x="77.1" y="188.1">19 16</text>
<text x="81.4" y="188.1">14</text>
<text x="83.6" y="188.1">13</text>
<text x="85.8" y="188.1">4</text>
<text x="272.2" y="186.3">13</text>
</g>
</svg>
